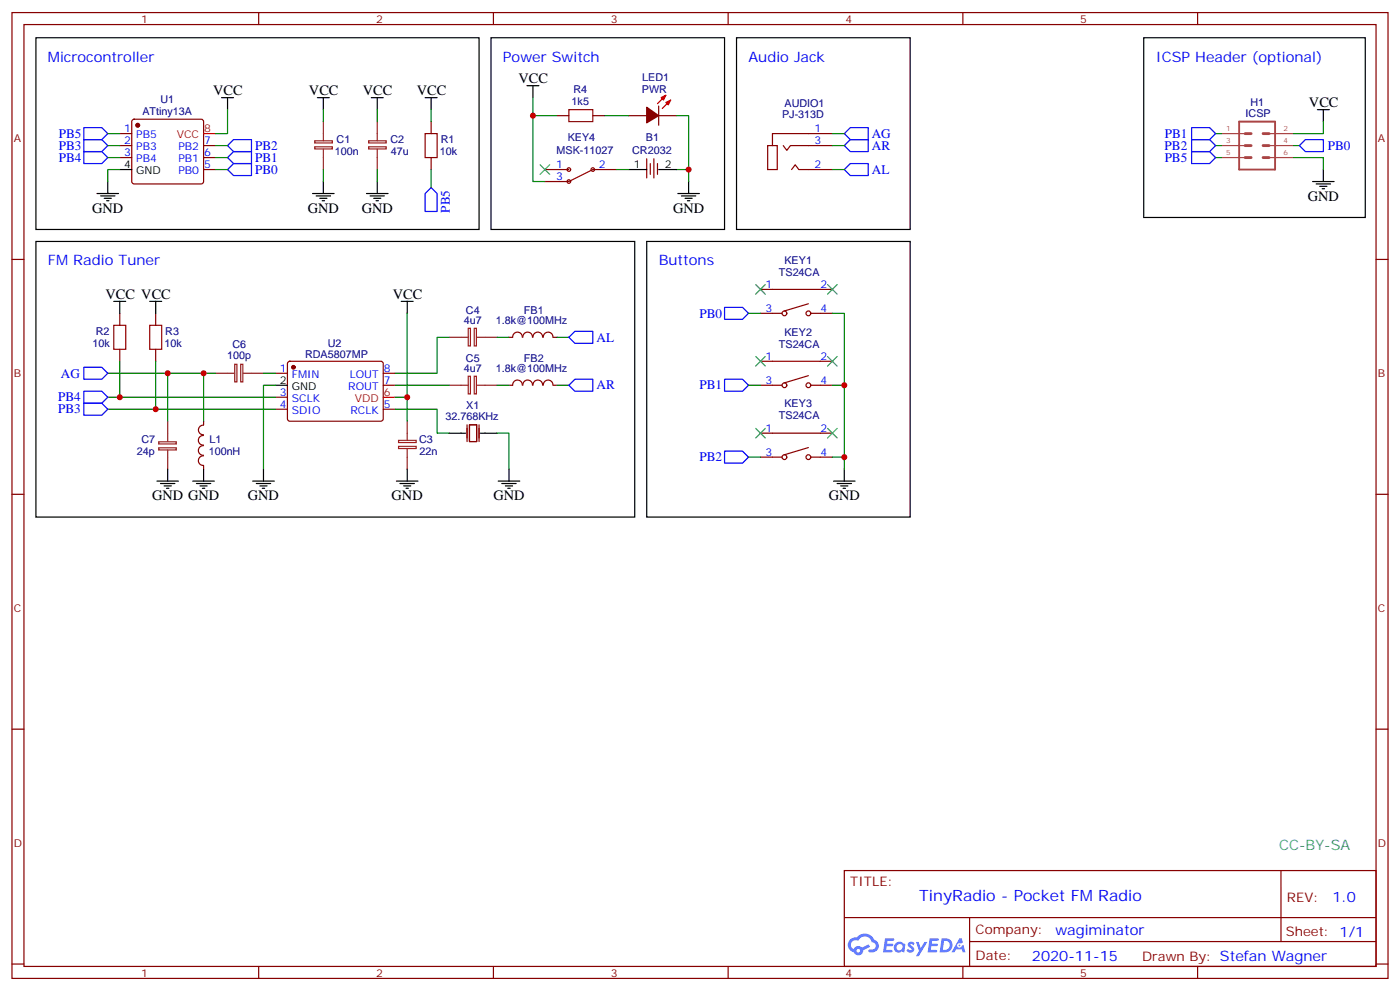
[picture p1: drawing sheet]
<svg xmlns="http://www.w3.org/2000/svg" width="412mm" height="292mm" viewBox="0 0 412 292" stroke-linecap="round" stroke-linejoin="round" font-family="sans-serif">
<g fill="none" stroke="#870000" stroke-width=".35">
<path d="M3.5 3.7h405.4v284.3h-405.4zM7.1 7.2h398.2v277.3h-398.2zM76.2 3.7v3.5M145.3 3.7v3.5M214.5 3.7v3.5M283.6 3.7v3.5M352.8 3.7v3.5M3.5 76.4h3.6M405.3 76.4h3.6M3.5 145.5h3.6M405.3 145.5h3.6M3.5 214.7h3.6"/>
<path d="M405.3 214.7h3.6M248.7 256.3h156.6v28.2h-156.6zM377.3 256.3v20.9M248.7 270.1h156.5M285.6 277.2h119.6M285.6 270.1v14.2M3.5 283.8h3.6M76.2 284.5v3.5M145.3 284.5v3.5M214.5 284.5v3.5M283.6 284.5v3.5M352.8 284.5v3.5"/>
<path d="M405.3 283.8h3.6"/>
</g>
<g fill="#5487ff">
<path d="M267.7 277.5a1.22 1.22 0 0 1 1.7 .2l-.4 .6a.47 .47 0 0 0-.3-.4 .47 .47 0 0 0-.5 .2l.1 .2a1.14 1.14 0 0 1 .8 1.8 1.14 1.14 0 0 1-1.9 0l-.2-.2 .5-.6 .7 .5a.29 .29 0 0 0 .3-.3 .29 .29 0 0 0-.2-.3 1.04 1.04 0 0 1-.6-1.7z"/>
<path d="M260.7 276.2h2.4l.3 .2-.2 .5-1.8 .1-.1 .8h1.5l.3 .4-.3 .4h-1.6l-.2 1.1h1.7l.2 .3-.2 .3-2.6 .1z"/>
<path d="M273.8 276.2h2.4l.3 .2-.1 .5-1.8 .1-.2 .8h1.6l.3 .4-.4 .4-1.6-.1-.1 1.1 1.7 .1 .2 .3-.2 .3-2.6 .1z"/>
<path d="M282.6 276.2h.7l.3 1.3-.6 .3a.69 .69 0 0 0-1 .3 .69 .69 0 0 0 .4 .9 .69 .69 0 0 0 .9-.6l.5-.2 .6 2.2h-.8l-.2-.9h-1.8l-.5 .9h-.8z"/>
<path d="M269.8 277.3h.8l.6 1.8 1.1-1.8h.9l-2.6 4.2h-.8l.9-1.5z"/>
<path d="M277.4 276.2l-.6 4.2h1.3a2.11 2.11 0 0 0 2.5-2.1 2.11 2.11 0 0 0-2.5-2.1zM278.1 277a1.39 1.39 0 0 1 1.7 1.4 1.39 1.39 0 0 1-1.8 1.2h-.3z"/>
<path d="M263.7 277.8a1.54 1.54 0 0 0-.1 2.2 1.54 1.54 0 0 0 2.2 .1l.6 .3 .3-2.3-.2-.3h-.4a1.49 1.49 0 0 0-2.4 0zM264 278.8a.94 .94 0 0 1 1.8 0 .94 .94 0 0 1-1.8 0z"/>
<path d="M250.4 276.6a2.18 2.18 0 0 0 1.1 3.7 1.44 1.44 0 0 0 1.6 .9 1.44 1.44 0 0 0 1.2-1.4l2-1.1-.5-.7-1.9 1a1.47 1.47 0 0 0-2.4 .4 1.39 1.39 0 0 1-.7-1.9 1.39 1.39 0 0 1 2-.5 2.12 2.12 0 0 1 2.2-1.3 2.12 2.12 0 0 1 1.9 1.7 1.14 1.14 0 0 1 1.1 1.4 1.14 1.14 0 0 1-1.7 .7 .43 .43 0 0 0-.5 .4 .43 .43 0 0 0 .4 .5 1.98 1.98 0 0 0 2.5-1.2 1.98 1.98 0 0 0-1.2-2.6 3.1 3.1 0 0 0-5.3-.6l-.9 .1zM252.3 279.9a.55 .55 0 0 1 1.1 0 .55 .55 0 0 1-1.1 0z"/>
<circle cx="282.6" cy="278.3" r=".26"/>
</g>
<g fill="#870000" stroke="#870000" stroke-width=".35">
<path d="M190.5 31.6l3.5 2.4-3.5 2.2z"/>
<circle cx="40.6" cy="36.9" r=".53"/>
<circle cx="86.4" cy="108.1" r=".53"/>
</g>
<g fill="none" stroke="#870000" stroke-width=".35">
<path d="M35.3 39.3h3.5M39 35.3l.5-.2h19.8l.5 .2 .2 .5v17.6l-.3 .5-.4 .3h-19.8l-.5-.3-.2-.5v-17.6zM127 35.8v3.5M164 34h3.6M174.6 34h3.6M185.2 34h5.3M194 34h5.3M194 31.2v5.7M245.2 39.3h-17.7v3.6M35.3 42.9h3.5M35.3 46.4h3.5M60 42.9h3.5"/>
<path d="M60 46.4h3.5M60 49.9h3.5M127 46.4v3.5M160.5 49.9h7.1M160.5 53.4h7.1M174.6 49.9h7.1M190.5 46.7v5.7M191.6 48.2v3.1M192.6 46.7v5.7M193.7 48.2v3.1M226.1 42.9h2.9v7h-2.9zM230.7 42.9l1.1 1.4 1-1.4h12.4"/>
<path d="M233.2 49.9l1-1.4 1.1 1.4h9.9M35.3 92.3v3.5M45.9 92.3v3.5M149.9 99.3h1.1M151 99.3a1.41 1.41 0 0 1 1.4-1.5 1.41 1.41 0 0 1 1.4 1.5M154 99.3a1.41 1.41 0 0 1 1.4-1.5 1.41 1.41 0 0 1 1.4 1.5M157 99.3a1.41 1.41 0 0 1 1.4-1.5 1.41 1.41 0 0 1 1.4 1.5M160.1 99.3a1.41 1.41 0 0 1 1.4-1.5 1.41 1.41 0 0 1 1.4 1.5M163 99.3h1M224 92.3h6.4M224 85.2h21.2M238.1 89.4l-7 2.1"/>
<path d="M238.8 92.3h6.4M35.3 102.8v3.6M45.9 102.8v3.6M81.1 109.9h3.6M81.1 116.9h3.6M84.9 106.6l.5-.2h27.1l.4 .7-.1 16.5-.6 .4-27.1-.1-.4-.6v-16.2zM112.9 109.9h3.5M112.9 113.4h3.5M149.9 113.4h1.1M151 113.4a1.41 1.41 0 0 1 1.4-1.5 1.41 1.41 0 0 1 1.4 1.5M154 113.4a1.41 1.41 0 0 1 1.4-1.5 1.41 1.41 0 0 1 1.4 1.5M157 113.4a1.41 1.41 0 0 1 1.4-1.5 1.41 1.41 0 0 1 1.4 1.5"/>
<path d="M160.1 113.4a1.41 1.41 0 0 1 1.4-1.5 1.41 1.41 0 0 1 1.4 1.5M163 113.4h1M224 113.4h6.4M224 106.4h21.2M238.1 110.6l-7 2.1M238.8 113.4h6.4M59.9 131.2a1.41 1.41 0 0 0-1.5 1.4 1.41 1.41 0 0 0 1.5 1.4M59.9 128.2a1.41 1.41 0 0 0-1.5 1.4 1.41 1.41 0 0 0 1.5 1.4M60 134.2a1.41 1.41 0 0 0-1.6 1.4 1.41 1.41 0 0 0 1.5 1.4l.1 1.1M60 125.2a1.41 1.41 0 0 0-1.5 1.4 1.41 1.41 0 0 0 1.4 1.4M60 124v1.1M81.1 120.5h3.6"/>
<path d="M112.9 120.5h3.5M137.6 125.1v4.9M138.3 125.1h2.1v4.9h-2.1zM141.1 125.1v4.9M224 134.6h6.4M224 127.5h21.2M238.1 131.8l-7 2.1M238.8 134.6h6.4"/>
<circle cx="231.1" cy="92.3" r=".71"/>
<circle cx="238.1" cy="92.3" r=".71"/>
<circle cx="231.1" cy="113.4" r=".71"/>
<circle cx="238.1" cy="113.4" r=".71"/>
<circle cx="231.1" cy="134.6" r=".71"/>
<circle cx="238.1" cy="134.6" r=".71"/>
</g>
<g fill="none" stroke="#000" stroke-width=".35">
<path d="M10.6 11.1h130.5v56.5h-130.5zM144.6 11.1h68.8v56.5h-68.8zM217 11.1h51.1v56.5h-51.1zM336.9 11.1h65.3v52.9h-65.3zM65.3 28.8h3.5M67 28.8v3.5M93.5 28.8h3.5M95.2 28.8v3.5M109.4 28.8h3.5M111.1 28.8v3.5M125.2 28.8h3.6M127 28.8v3.5"/>
<path d="M155.2 25.2h3.5M157 25.2v3.6M388.1 32.3h3.5M389.8 32.3v3.5M28.6 57h6.3M29.6 57.7h4.3M30.7 58.4h2.1M31.4 59.1h.7M31.7 53.4v3.6M35.3 49.9h3.5M92.1 57h6.3M93.1 57.7h4.3"/>
<path d="M94.2 58.4h2.1M94.9 59.1h.7M95.2 53.4v3.6M107.9 57h6.4M109 57.7h4.2M110.1 58.4h2.1M110.8 59.1h.7M111.1 53.4v3.6M185.2 49.9h5.3M194 49.9h5.3M199.7 57h6.3M200.7 57.7h4.3"/>
<path d="M201.8 58.4h2.1M202.5 59.1h.7M202.8 53.4v3.6M386.6 53.4h6.4M387.7 54.2h4.2M388.8 54.9h2.1M389.5 55.6h.7M389.8 49.9v3.5M10.6 71.1h176.4v81.1h-176.4zM190.5 71.1h77.6v81.1h-77.6zM33.5 88.7h3.5M35.3 88.7v3.6"/>
<path d="M44.1 88.7h3.5M45.9 88.7v3.6M118.2 88.7h3.5M119.9 88.7v3.6M81.1 113.4h3.6M49.4 138.1v3.5M60 138.1v3.5M77.6 138.1v3.5M119.9 138.1v3.5M132.3 127.5h4.9M141.5 127.5h4.9M149.9 138.1v3.5"/>
<path d="M248.7 138.1v3.5M46.2 141.6h6.4M47.3 142.3h4.2M48.3 143.1h2.1M49 143.8h.7M56.8 141.6h6.3M57.9 142.3h4.2M58.9 143.1h2.1M59.6 143.8h.7M74.4 141.6h6.4M75.5 142.3h4.2M76.6 143.1h2.1"/>
<path d="M77.3 143.8h.7M116.8 141.6h6.3M117.8 142.3h4.3M118.9 143.1h2.1M119.6 143.8h.7M146.8 141.6h6.3M147.8 142.3h4.2M148.9 143.1h2.1M149.6 143.8h.7M245.5 141.6h6.4M246.6 142.3h4.2M247.6 143.1h2.2"/>
<path d="M248.4 143.8h.7"/>
</g>
<path d="M60 39.3h3.5M196.1 28l-2.4 2.5M197.6 29.5l-2.5 2.4M112.9 116.9h3.5" fill="none" stroke="#f00" stroke-width=".35"/>
<g fill="none" stroke="#008700" stroke-width=".35">
<path d="M31.7 39.3h3.6M67 32.3v7h-3.5M95.2 32.3v3.5M111.1 32.3v3.5M127 32.3v3.5M157 28.8v24.6h3.5M157 34h7M178.2 34h7M199.3 34h3.5v15.9M245.2 39.3h3.5M358.1 39.3h1.7M389.8 35.8v3.5h-8.8"/>
<path d="M31.7 42.9h3.6M31.7 46.4h3.6M35.3 49.9h-3.6v3.5M63.5 42.9h3.5M63.5 49.9h3.5M63.5 46.4h3.5M95.2 49.9v3.5M111.1 49.9v3.5M127 49.9v5.3M181.7 49.9h3.5M199.3 49.9h3.5v3.5M245.2 42.9h3.5"/>
<path d="M245.2 49.9h3.5M358.1 42.9h1.7M358.1 46.4h1.7M381 46.4h8.8v3.5M381 42.9h1.8M119.9 92.3v24.6h-3.5M132.3 99.3h-3.5v10.6h-12.4M146.4 99.3h3.5M164 99.3h3.6M220.5 92.3h3.5M245.2 92.3h3.5v45.8M31.7 109.9h31.8"/>
<path d="M31.7 116.9h49.4M35.3 106.4v10.5M45.9 106.4v14.1M49.4 109.9v14.1M60 109.9v14.1M77.6 109.9h3.5M81.1 113.4h-3.5v24.7M116.4 113.4h15.9M119.9 116.9v7.1M146.4 113.4h3.5M164 113.4h3.6M220.5 113.4h3.5"/>
<path d="M245.2 113.4h3.5M31.7 120.5h49.4M116.4 120.5h12.4v7h3.5M146.4 127.5h3.5v10.6M220.5 134.6h3.5M245.2 134.6h3.5"/>
</g>
<g fill="none" stroke="#8c2424" stroke-width=".35">
<path d="M95.2 35.8v5.7M111.1 35.8v5.7M92.7 43.2h5.2v.7h-5.2zM92.7 41.5h5.2v.6h-5.2zM95.2 43.9v6M108.6 43.2h5.2v.7h-5.2zM108.6 41.5h5.2v.6h-5.2zM111.1 43.9v6M132.3 99.3h5.6M137.9 96.7h.7v5.1h-.7zM139.7 96.7h.6v5.1h-.6zM140.4 99.3h6"/>
<path d="M63.5 109.9h5.6M69.1 107.2h.7v5.2h-.7zM70.9 107.2h.6v5.2h-.6zM71.6 109.9h6M132.3 113.4h5.6M137.9 110.8h.7v5.2h-.7zM139.7 110.8h.6v5.2h-.6zM140.4 113.4h6M46.7 130.1h5.2v.6h-5.2zM46.7 131.8h5.2v.7h-5.2zM49.4 124v6M49.4 132.5v5.6"/>
<path d="M117.4 131.4h5.2v.6h-5.2zM117.4 129.6h5.2v.7h-5.2zM119.9 124v5.6M119.9 132.1v6"/>
</g>
<path d="M125.2 39.3h3.6v7.1h-3.6zM167.6 32.3h7v3.5h-7zM33.5 95.8h3.5v7h-3.5zM44.1 95.8h3.5v7h-3.5z" fill="none" stroke="#a10000" stroke-width=".35"/>
<g fill="none" stroke="#00f" stroke-width=".35">
<path d="M24.7 37.6h5.3l1.7 1.7-1.7 1.8h-5.3zM248.7 39.3l1.8-1.7h5.3v3.5h-5.3zM351 37.6h5.3l1.8 1.7-1.8 1.8h-5.3zM24.7 41.1h5.3l1.7 1.8-1.7 1.7h-5.3zM24.7 44.6h5.3l1.7 1.8-1.7 1.8h-5.3zM67 49.9l1.8-1.7h5.3v3.5h-5.3zM67 46.4l1.8-1.8h5.3v3.6h-5.3zM67 42.9l1.8-1.8h5.3v3.5h-5.3zM127 55.2l1.8 1.8v5.3h-3.6v-5.3zM248.7 49.9l1.8-1.7h5.3v3.5h-5.3zM248.7 42.9l1.8-1.8h5.3v3.5h-5.3zM351 41.1h5.3l1.8 1.8-1.8 1.7h-5.3z"/>
<path d="M351 44.6h5.3l1.8 1.8-1.8 1.8h-5.3zM382.8 42.9l1.7-1.8h5.3v3.5h-5.3zM167.6 99.3l1.7-1.8h5.3v3.6h-5.3zM213.4 90.5h5.3l1.8 1.8-1.8 1.7h-5.3zM24.7 108.1h5.3l1.7 1.8-1.7 1.8h-5.3zM24.7 118.7h5.3l1.7 1.8-1.7 1.7h-5.3zM24.7 115.2h5.3l1.7 1.7-1.7 1.8h-5.3zM167.6 113.4l1.7-1.7h5.3v3.5h-5.3zM213.4 111.7h5.3l1.8 1.7-1.8 1.8h-5.3zM213.4 132.8h5.3l1.8 1.8-1.8 1.7h-5.3z"/>
</g>
<g fill="none" stroke="#900" stroke-width=".35">
<path d="M174.6 49.9l-7 3.5"/>
<circle cx="167.6" cy="53.4" r=".53"/>
<circle cx="167.6" cy="49.9" r=".53"/>
<circle cx="174.6" cy="49.9" r=".53"/>
</g>
<g fill="#f00" stroke="#f00" stroke-width=".35">
<path d="M196.1 30.2l1.5-.7-.8 1.4z"/>
<path d="M194.7 28.8l1.4-.8-.7 1.5z"/>
</g>
<g fill="none" stroke="#3c3" stroke-width=".35">
<path d="M159.1 48.5l2.8 2.8M161.9 48.5l-2.8 2.8M222.6 83.8l2.8 2.8M225.4 83.8l-2.8 2.8M243.8 83.8l2.8 2.8M246.6 83.8l-2.8 2.8M222.6 105l2.8 2.8M225.4 105l-2.8 2.8M243.8 105l2.8 2.8M246.6 105l-2.8 2.8M222.6 126.1l2.8 2.8M225.4 126.1l-2.8 2.8"/>
<path d="M243.8 126.1l2.8 2.8M246.6 126.1l-2.8 2.8"/>
</g>
<path d="M365 35.8h10.6v14.1h-10.6z" fill="none" stroke="#a64a4a" stroke-width=".56"/>
<path d="M366.8 39.3h1.7M372.1 39.3h1.7M366.8 46.4h1.7M366.8 42.9h1.7M372.1 46.4h1.7M372.1 42.9h1.7" fill="none" stroke="#a64a4a" stroke-width=".85"/>
<path d="M359.8 39.3h7M374.1 39.3h6.9M359.8 42.9h7M359.8 46.4h7M374.1 42.9h6.9M374.1 46.4h6.9" fill="none" stroke="#a64a4a" stroke-width=".35"/>
<g fill="#c00">
<circle cx="119.9" cy="116.9" r=".88"/>
<circle cx="60" cy="109.9" r=".88"/>
<circle cx="49.4" cy="109.9" r=".88"/>
<circle cx="35.3" cy="116.9" r=".88"/>
<circle cx="45.9" cy="120.5" r=".88"/>
<circle cx="157" cy="34" r=".88"/>
<circle cx="202.8" cy="49.9" r=".88"/>
<circle cx="248.7" cy="113.4" r=".88"/>
<circle cx="248.7" cy="134.6" r=".88"/>
</g>
<text font-size="4.6" fill="#00f" x="270.8" y="265.3">TinyRadio - Pocket FM Radio</text>
<g font-size="4.2" fill="#00f">
<text x="14.1" y="18.2">Microcontroller</text>
<text x="148.2" y="18.2">Power Switch</text>
<text x="220.5" y="18.2">Audio Jack</text>
<text x="340.4" y="18.2">ICSP Header (optional)</text>
<text x="14.1" y="78.1">FM Radio Tuner</text>
<text x="194" y="78.1">Buttons</text>
<text x="392.5" y="265.6">1.0</text>
<text x="310.9" y="275.1">wagiminator</text>
<text x="304" y="282.9">2020-11-15</text>
</g>
<g font-size="4.2">
<text x="62.8" y="28">VCC</text>
<text x="91" y="28">VCC</text>
<text x="106.9" y="28">VCC</text>
<text x="122.8" y="28">VCC</text>
<text x="152.8" y="24.5">VCC</text>
<text x="385.6" y="31.6">VCC</text>
<text x="385.2" y="59.1">GND</text>
<text x="27.2" y="62.6">GND</text>
<text x="90.7" y="62.6">GND</text>
<text x="106.5" y="62.6">GND</text>
<text x="198.3" y="62.6">GND</text>
<text x="31" y="88">VCC VCC</text>
<text x="115.7" y="88">VCC</text>
<text x="44.8" y="147.3">GND GND</text>
<text x="73" y="147.3">GND</text>
<text x="115.4" y="147.3">GND</text>
<text x="145.3" y="147.3">GND</text>
<text x="244.1" y="147.3">GND</text>
</g>
<text font-size="4.2" fill="#0099b0" x="376.8" y="250.3">CC-BY-SA</text>
<g font-size="3.9" fill="#00f">
<text x="17.3" y="40.6">PB5</text>
<text x="256.8" y="40.5">AG</text>
<text x="343.1" y="40.6">PB1</text>
<text x="17.3" y="44.2">PB3</text>
<text x="17.3" y="47.7">PB4</text>
<text x="75.2" y="47.6">PB1</text>
<text x="75.2" y="44.1">PB2</text>
<text x="256.9" y="44.1">AR</text>
<text x="343.1" y="44.1">PB2</text>
<text x="343.1" y="47.7">PB5</text>
<text x="391.1" y="44.1">PB0</text>
<text x="75.2" y="51.2">PB0</text>
<text x="256.9" y="51.2">AL</text>
<text x="132.5" y="62.6" transform="rotate(-90 132.5 62.6)">PB5</text>
<text x="206" y="93.5">PB0</text>
<text x="175.7" y="100.5">AL</text>
<text x="18" y="111.1">AG</text>
<text x="17.1" y="118.2">PB4</text>
<text x="175.7" y="114.7">AR</text>
<text x="206" y="114.6">PB1</text>
<text x="17.1" y="121.7">PB3</text>
<text x="206" y="135.8">PB2</text>
</g>
<g font-size="3.9" fill="#800">
<text x="250.5" y="260.9">TITLE:</text>
<text x="379.1" y="265.6">REV:</text>
<text x="287.4" y="275.1">Company:</text>
<text x="378.7" y="275.7">Sheet: 1/1</text>
<text x="287.4" y="282.8">Date:</text>
<text x="336.4" y="282.8">Drawn By: Stefan Wagner</text>
</g>
<g font-size="3.2" fill="#800">
<text x="41.6" y="6.7">1</text>
<text x="110.8" y="6.7">2</text>
<text x="179.9" y="6.7">3</text>
<text x="249.1" y="6.7">4</text>
<text x="318.2" y="6.7">5</text>
<text x="4.1" y="41.8">A</text>
<text x="405.9" y="41.8">A</text>
<text x="4.1" y="110.9">B</text>
<text x="405.9" y="110.9">B</text>
<text x="4.1" y="180.1">C</text>
<text x="405.9" y="180.1">C</text>
<text x="4.1" y="249.2">D</text>
<text x="405.9" y="249.2">D</text>
<text x="41.6" y="287.5">1</text>
<text x="110.8" y="287.5">2</text>
<text x="179.9" y="287.5">3</text>
<text x="249.1" y="287.5">4</text>
<text x="318.2" y="287.5">5</text>
</g>
<g font-size="3.2" fill="#000080">
<text x="189.2" y="23.9">LED1</text>
<text x="168.9" y="27.4">R4</text>
<text x="189.1" y="27.5">PWR</text>
<text x="42" y="33.8">ATtiny13A</text>
<text x="47.3" y="30.2">U1</text>
<text x="168.4" y="31">1k5</text>
<text x="230.4" y="34.7">PJ-313D</text>
<text x="231.1" y="31.6">AUDIO1</text>
<text x="366.9" y="34.5">ICSP</text>
<text x="368.3" y="31.3">H1</text>
<text x="167.2" y="41.6">KEY4</text>
<text x="190.3" y="41.6">B1</text>
<text x="98.6" y="45.8">100n</text>
<text x="99.1" y="42.2">C1</text>
<text x="115" y="42.2">C2</text>
<text x="115.1" y="45.8">47u</text>
<text x="129.6" y="45.7">10k</text>
<text x="129.8" y="42.2">R1</text>
<text x="163.9" y="45.4">MSK-11027</text>
<text x="186.2" y="45.4">CR2032</text>
<text x="231.1" y="77.6">KEY1</text>
<text x="229.4" y="81.1">TS24CA</text>
<text x="136.6" y="95.5">4u7</text>
<text x="137.2" y="92.3">C4</text>
<text x="146.1" y="95.5">1.8k@100MHz</text>
<text x="154.3" y="92.3">FB1</text>
<text x="28.2" y="98.7">R2</text>
<text x="48.7" y="98.7">R3</text>
<text x="231.1" y="98.8">KEY2</text>
<text x="27.3" y="102.2">10k</text>
<text x="48.4" y="102.2">10k</text>
<text x="66.9" y="105.8">100p</text>
<text x="68.4" y="102.5">C6</text>
<text x="89.9" y="105.4">RDA5807MP</text>
<text x="96.6" y="102.1">U2</text>
<text x="137.2" y="106.4">C5</text>
<text x="154.3" y="106.4">FB2</text>
<text x="229.4" y="102.3">TS24CA</text>
<text x="136.6" y="109.6">4u7</text>
<text x="146.1" y="109.6">1.8k@100MHz</text>
<text x="231.1" y="120">KEY3</text>
<text x="131.2" y="123.7">32.768KHz</text>
<text x="137.3" y="120.5">X1</text>
<text x="229.4" y="123.5">TS24CA</text>
<text x="41.6" y="130.4">C7</text>
<text x="61.7" y="130.4">L1</text>
<text x="123.5" y="130.4">C3</text>
<text x="40.3" y="134">24p</text>
<text x="61.5" y="134">100nH</text>
<text x="123.5" y="134">22n</text>
</g>
<g font-size="3.2" fill="#00f">
<text x="36.6" y="39">1</text>
<text x="40.1" y="40.7">PB5</text>
<text x="239.9" y="39">1</text>
<text x="36.6" y="42.5">2</text>
<text x="36.6" y="46">3</text>
<text x="40.1" y="44.3">PB3</text>
<text x="40.1" y="47.8">PB4</text>
<text x="52.6" y="47.8">PB1</text>
<text x="52.6" y="44.3">PB2</text>
<text x="60.1" y="46">6</text>
<text x="60.1" y="42.5">7</text>
<text x="239.9" y="42.5">3</text>
<text x="52.6" y="51.3">PB0</text>
<text x="60.1" y="49.6">5</text>
<text x="163.8" y="49.6">1</text>
<text x="163.8" y="53.1">3</text>
<text x="176.4" y="49.6">2</text>
<text x="239.9" y="49.6">2</text>
<text x="225.5" y="84.8">1</text>
<text x="241.7" y="84.8">2</text>
<text x="225.5" y="91.9">3</text>
<text x="241.7" y="91.9">4</text>
<text x="225.5" y="106">1</text>
<text x="241.7" y="106">2</text>
<text x="82.5" y="109.5">1</text>
<text x="86" y="111.3">FMIN</text>
<text x="103" y="111.3">LOUT</text>
<text x="113.1" y="113.1">7</text>
<text x="113.1" y="109.5">8</text>
<text x="225.5" y="113.1">3</text>
<text x="241.7" y="113.1">4</text>
<text x="82.5" y="116.6">3</text>
<text x="86" y="118.4">SCLK</text>
<text x="102.6" y="114.8">ROUT</text>
<text x="82.5" y="120.1">4</text>
<text x="86" y="121.9">SDIO</text>
<text x="103.2" y="121.9">RCLK</text>
<text x="113.1" y="120.1">5</text>
<text x="225.5" y="127.2">1</text>
<text x="241.7" y="127.2">2</text>
<text x="225.5" y="134.2">3</text>
<text x="241.7" y="134.2">4</text>
</g>
<g font-size="3.2" fill="#f00">
<text x="52.1" y="40.7">VCC</text>
<text x="60.1" y="39">8</text>
<text x="104.5" y="118.4">VDD</text>
<text x="113.1" y="116.6">6</text>
</g>
<g font-size="3.2">
<text x="36.6" y="49.6">4</text>
<text x="40.1" y="51.3">GND</text>
<text x="186.7" y="49.6">1</text>
<text x="195.8" y="49.6">2</text>
<text x="82.5" y="113.1">2</text>
<text x="86" y="114.8">GND</text>
</g>
<g font-size="2.1" fill="#a54b4b">
<text x="361.2" y="38.6">1</text>
<text x="378.1" y="38.6">2</text>
<text x="361.2" y="42.2">3</text>
<text x="361.2" y="45.7">5</text>
<text x="378.1" y="42.2">4</text>
<text x="378.1" y="45.7">6</text>
</g>
</svg>
